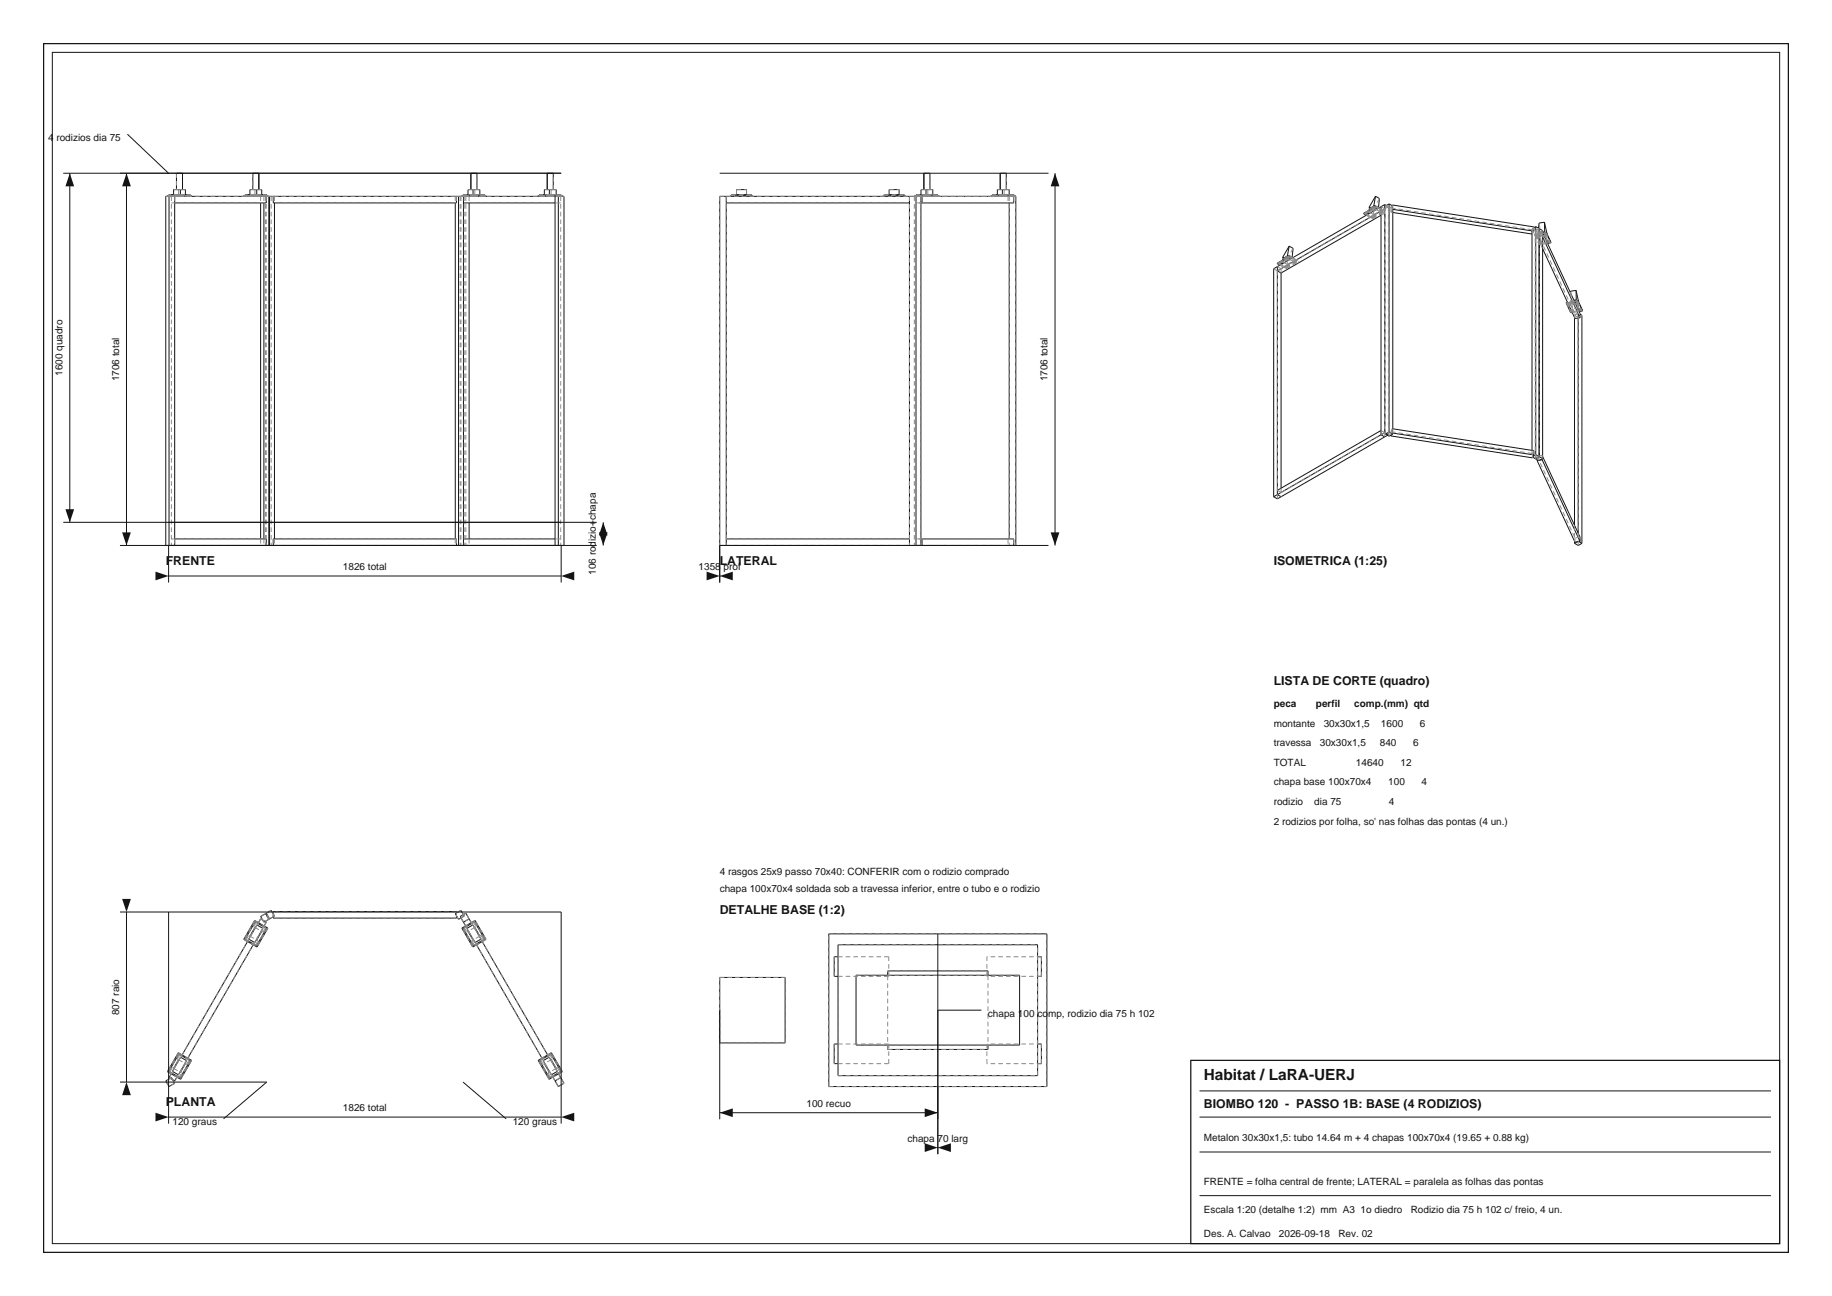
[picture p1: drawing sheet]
<svg xmlns="http://www.w3.org/2000/svg" width="420mm" height="297mm" viewBox="0 0 420 297" stroke-linecap="round" stroke-linejoin="round" font-family="sans-serif">
<path d="M10 10h400v277h-400z" fill="none" stroke="#141414" stroke-width=".28"/>
<g fill="none" stroke="#141414" stroke-width=".23">
<path d="M12 12h396v273h-396zM38 45h91.3v80h-91.3zM38.4 45v-.2h5.5v.2M38.7 44.8v-.2h4.9v.2M38.7 45v80M39.8 44.6v-1.2h2.7v1.2M40 45v80M40.5 43.4v-3.7h1.3v3.7M41.3 44.6v.2M41.4 43.4v1.2M41.4 44.8v.2M55.9 45v-.2h5.5v.2"/>
<path d="M56.2 44.8v-.2h4.9v.2M57.3 44.6v-1.2h2.7v1.2M58 43.4v-3.7h1.3v3.7M58.8 44.6v.2M58.9 43.4v1.2M58.9 44.8v.2M59.8 46.5v77M60.5 46.5v77M61 45v1.5h-21M61.6 45v80M61.8 45v80M62.6 45v1.5h42v-1.5"/>
<path d="M62.9 46.5v77M104.4 46.5v77M105.1 45v80M105.9 45v-.2h5.5v.2M106.2 44.8v-.2h4.9v.2M106.2 45v80M106.2 46.5h21.1M107.3 44.6v-1.2h2.7v1.2M107.5 46.5v77M108 43.4v-3.7h1.3v3.7M108.4 44.8v.2M108.4 43.4v1.2"/>
<path d="M108.5 44.6v.2M123.4 45v-.2h5.5v.2M123.7 44.8v-.2h4.9v.2M124.8 44.6v-1.2h2.7v1.2M125.5 43.4v-3.7h1.3v3.7M125.9 44.8v.2M125.9 43.4v1.2M126 44.6v.2M127.3 45v80M128 45v80M165 45h67.9v80h-67.9zM166.5 46.5h42"/>
<path d="M166.5 45v80M167.5 45v-.2h5v.2M167.7 44.8v-.2h4.6v.2M168.8 44.6v-1.2h2.3v1.2M202.5 45v-.2h5v.2M202.7 44.8v-.2h4.6v.2M203.9 44.6v-1.2h2.2v1.2M208.5 45v80M209.7 45v-.2h5.6v.2M210 45v80M210.1 44.8v-.2h4.8v.2M211.1 45v80"/>
<path d="M211.1 44.6v-1.2h2.8v1.2M211.4 45v1.5M211.8 43.4v-3.7h1.4v3.7M212.2 44.8v.2M212.3 43.4v1.2M212.3 44.6v.2M227.2 45v-.2h5.6v.2M227.6 44.8v-.2h4.8v.2M228.6 44.6v-1.2h2.8v1.2M229.3 43.4v-3.7h1.4v3.7M229.7 44.8v.2M229.8 43.4v1.2"/>
<path d="M229.8 44.6v.2M231.4 46.5v77M232.4 45v1.5h-21.3M294.1 59l.4 .1M294.1 59l.2 .1M295.3 59.4h.2M295.4 58.5l1 .6M295.4 58.5l-1.3 .8v.3M295.4 58.5v.3M295.6 56.4l.9 .5-.3 2.1M295.6 56.4l-.5 2.3M295.6 56.4l-1.5 2.6"/>
<path d="M295.7 58.8v-.1l-2.9 1.7M295.7 58.8l-2.9 1.6M295.7 58.8l.5 .3M296 59.1l-.5 .3M296.2 59.2l-.3-.2-.7 .4 .3 .2v-.2M312.6 49l.6 .3M313 49.1l.7-.4 .3 .2-.7 .4zM313.1 49.1l.2 .1M313.2 49l.1 .1M313.3 49.2v.1M313.8 47.6h.5M313.8 47.6l.3 .1"/>
<path d="M313.9 48.8l-.6 .4M315.1 47.9l.1 .1M315.2 47.1l1 .5M315.2 47.1l-1.3 .7v.4M315.2 47.1v.3M315.3 45l1 .5-.3 2.1M315.3 45l-.4 2.2M315.3 45l-1.5 2.6M315.5 47.4v-.2l-2.9 1.8M315.5 47.4l-2.9 1.6M315.5 47.4l.5 .3M315.8 47.7l-.6 .3"/>
<path d="M316 47.7l-.3-.1-.7 .4 .2 .1v-.1M316.6 47.4l-24.6 14.2v52.2M316.6 47.4v52.2l.9 .5M316.6 48.4l-23.8 13.7 .9 .5M316.6 49.3l-22.9 13.3M317.5 46.9v52.2M317.5 46.9l-.9 .5M318.5 46.7l-.7 .4-.3-.2M318.5 46.7v52.3M318.5 46.7l.6 .4 .1-.1M319.2 47l32.4 5v1l-32.4-5zM319.3 48v50.3"/>
<path d="M319.3 48.7l31.9 4.9M351.2 52.9v50.3M352.1 51.9v52.3M352.1 51.9l-.5 .3M352.1 51.9l1.6 .9v52.3M352.8 52.4v52.2l-.8 .5M352.9 52.4v52.3l-.8 .5M353.7 53.3l8.5 18.5v1M353.7 57l7.4 16 1.1-.2M353.7 54.3l8.5 18.5M353.8 53.6l.3-.1 .3 .6h-.3zM353.9 53.6l.2 .4"/>
<path d="M354.1 54v.1M354.1 50.9l-1.3 .2-.1 1.2M354.1 50.9l.6 2.7M354.1 50.9v2.2M354.1 53.1v.2M354.1 53.1l-.4 .1M354.1 53.1l.1 .2M354.3 54h-.2M354.4 53.3h.1M354.5 55.2l.4-.1 .2 .6h-.3zM354.5 53.3v.1M354.5 53.4l-.7 .1"/>
<path d="M354.5 53.3l-.8 .1M354.5 53.3l1.1 2.3M354.5 53.4l1.1 2.2M354.6 55.1l.2 .6M355.1 55.5h-.3M355.6 55.6l-.8 .2M292.8 61.1v52.3M292.8 60.4l.6 .4M293.2 60.6l.7-.4 .3 .1-.7 .4zM293.3 60.5l.2 .1M293.4 60.5l.1 .1M293.5 60.6v.1"/>
<path d="M293.7 62.6v49.3M294.1 60.2l-.6 .4M359.1 69.5l1 2.2 .3-.1M359.3 69.2v.1M359.4 69.3l-.3 .2M359.4 69.4l-.3 .1M361 72.7v47.7M361 69.2l.3 .6M361 69.2h.4l.2 .5-.3 .1M361.1 69.2l.2 .4M361.3 69.6v.2M361.3 66.5l-1.2 .2-.1 .2"/>
<path d="M361.3 66.5l.6 2.7M361.3 66.5l.1 2.2M361.4 68.7l.1 .2M361.4 68.7v.2M361.4 68.7l-.6 .1M361.6 69.6h-.3M361.6 68.9h.1M361.6 68.9l-.7 .1M361.8 70.8l.3-.1 .3 .6h-.4zM361.8 68.9l1 2.4M361.8 69l1 2.3M361.8 68.9v.1"/>
<path d="M361.8 69l-.8 .2M361.8 68.9l-.9 .1M361.8 71.9v50.3M361.8 70.8l.2 .4M362 71.2v.1M362.2 72l.5 .3v52.2M362.3 71.1l-.3 .1M362.8 71.3l-.8 .1M316.6 98.7l-23.8 13.7M317.5 99.1l.8 .5-24.6 14.2M317.5 99.1l-24.7 14.3M317.6 99.5l.9-.5 .8 .5-.8 .5z"/>
<path d="M318.9 99.7v.2M318.9 99.9l32.4 5 .3-.6M319.2 99.2v-.9l32.4 5v1M319.2 99.2l-.3 .7M319.2 99.2l32.4 5.1M292 113.8l.8 .5 .9-.5M292.8 113.4l.9 .4M292.8 113.4l-.8 .4M352.1 104.2l-.9 .5 1.6 .9 .9-.5M352.1 104.2l1.6 .9M352.4 105.3v.2M352.4 105.5l8.7 18.8 1.1-.2"/>
<path d="M353.5 105.2v.1M353.5 105.3l-1.1 .2M353.5 105.3l8.7 18.8M353.7 104.6l8.5 18.5v1M38.6 132h90M38.6 125v8.5M40 123.5h21v1.5M62.6 125v-1.5h42v1.5M106.2 123.5h21.1M128.6 125v8.5M166.5 123.5h42M211.1 123.5h21.3v1.5"/>
<path d="M211.4 123.5v1.5M361 124.5l.8 .5 .9-.5M361 124.5l.8-.5 .9 .5M361 124v.5M56.4 215.4l.4 .2M56.7 215.8l-14.9 26M58 216.5l-15 26M58.2 216.4l.4 .2M58.4 210.9l3 1.8-2.5 4.3-3-1.7zM58.5 211.3l2.6 1.5-2.3 3.9-2.6-1.5zM58.5 212.6l-1.1 2M58.7 211.4l.4 .2"/>
<path d="M58.9 212l1.4 .8-1.9 3.2-1.4-.8zM59.3 211.4l.5-.8 1.2 .7-.5 .9M59.9 213.4l-1.1 2M60.5 212.4l.4 .2M60.9 209.4l.7 1.3M60.9 209.4l-1.1 .6 .7 1.3 1.1-.6M61 209.3l1.2-.7 .7 1.3-1.1 .7M61 209.3l.8 1.3M61 209.3l-.1 .1M61.8 210.6l-.2 .1M62.6 208.9h42v1.5h-42zM104.4 209.4l1.3-.8 .7 1.3-1.3 .8z"/>
<path d="M105.9 212.7l3-1.8 2.5 4.4-3 1.7zM106.2 212.8l2.6-1.5 2.3 3.9-2.6 1.5zM106.8 212.4l-.4 .2M107 212.8l1.4-.8 1.9 3.2-1.4 .8zM107.4 213.4l1.1 2M107.5 210.6l-1.3 .7M108 211.4l-1.2-2.1-1.3 .7 1.2 2.2M108.6 211.4l-.4 .2M108.8 212.6l1.1 2M109.1 216.4l-.4 .2M109.2 216.5l15 26M110.5 215.8l15 26"/>
<path d="M110.9 215.4l-.4 .2M190 214h50v35h-50zM192.1 219.3h-.9v4.4h.9M192.1 216.5h45.8v30h-45.8zM237.9 219.3h.9v4.4h-.9M165 224h15v15h-15zM192.1 239.2h-.9v4.5h.9M196.2 223.5h37.5v16h-37.5zM203.5 223.5v-1h23v1M203.5 239.5v1h23v-1M237.9 239.2h.9v4.5h-.9M38 247.7l1.3-.7 .7 1.2-1.3 .8z"/>
<path d="M38.9 245.7l.4 .2M39.2 246.1l-.5 .9 1.3 .7 .5-.9M40.7 246.7l.4 .2M40.9 241.3l3 1.7-2.5 4.3-3-1.7zM41 241.6l2.6 1.5-2.3 3.9-2.6-1.5zM41 242.9l-1.1 2M41.2 241.7l.4 .2M41.4 242.3l1.4 .8-1.9 3.2-1.4-.8zM42.4 243.7l-1.1 2M43 242.7l.4 .2M123.4 243l3-1.7 2.5 4.3-3 1.7zM123.7 243.1l2.6-1.5 2.3 3.9-2.6 1.5z"/>
<path d="M124.3 242.7l-.4 .2M124.5 243.1l1.4-.8 1.9 3.2-1.4 .8zM124.9 243.7l1.1 2M126.1 241.7l-.4 .2M126.3 242.9l1.1 2M126.6 246.7l-.4 .2M128 246.1l1.3 2.1-1.3 .8-1.3-2.2M128.4 245.7l-.4 .2M128.5 247l-1.2 .7"/>
</g>
<g fill="none" stroke="#8c8c8c" stroke-width=".23" stroke-dasharray="1.1 .7" stroke-linecap="butt">
<path d="M40.5 39.7v3.7M58 39.7v3.7M38.4 45h1.6M38.7 44.8h2.3M38.7 45v1.5M38.7 45h-.7M38.9 44.8v.2M38.9 44.8h.4M39.3 44.8v.2M39.3 44.8h.2M39.3 45v80M39.3 45h-.6"/>
<path d="M39.3 45h.7M39.5 44.8v.2M39.5 44.8h.4M39.8 44.6h1.1M39.9 44.8v.2M40 45v1.5M40 45h-1.6M40.5 43.4h.4M40.6 45h.7M40.6 44.8v.2M40.6 44.8h.4M40.7 44.8v.2"/>
<path d="M40.7 44.8h.2M40.7 44.8h-2.3M40.7 45h.3M40.9 44.8v.2M40.9 45h-.9M40.9 44.8h.4M40.9 44.8h-.2M40.9 44.8h.1M40.9 43.4v1.2M40.9 43.4h-1.1M40.9 43.4h.9M40.9 44.6h.5"/>
<path d="M41 44.6v.2M41 44.6h2.6M41 44.6h-2.3M41 44.8h-2.3M41 44.8v.2M41 45h.3M41 44.8h2.6M41 44.8h.3M41.3 45h.3M41.3 44.8v.2M41.3 44.8h.4M41.3 44.8h2.6"/>
<path d="M41.3 45h.4M41.3 44.8h.3M41.4 44.6h1.1M41.6 44.8v.2M41.6 45h.1M41.7 44.8v.2M41.8 43.4h.7M42.4 44.8v.2M42.4 45h.4M42.4 44.8h.4M42.8 44.8v.2M42.8 45h.2"/>
<path d="M42.8 44.8h.2M43 45h.4M43 44.8v.2M43 44.8h.4M43.4 44.8v.2M43.6 44.8h-2.3M43.9 45h-3M56.2 44.8h2.3M56.4 44.8v.2M56.4 45h.4M56.4 44.8h.4M56.8 44.8v.2"/>
<path d="M56.8 45h.2M56.8 44.8h.2M57 45h.4M57 44.8v.2M57 44.8h.4M57.3 44.6h1.1M57.4 44.8v.2M58 43.4h.4M58.1 45h.4M58.1 44.8v.2M58.1 45h-19.4M58.1 44.8h.4"/>
<path d="M58.2 44.8v.2M58.2 44.8h.2M58.2 44.8h-2.3M58.2 45h-2.3M58.4 44.8v.2M58.4 45h2.6M58.4 44.8h.4M58.4 44.8h-.2M58.4 44.8h.1M58.4 45h-.2M58.4 45h.4M58.4 43.4v1.2"/>
<path d="M58.4 43.4h-1.1M58.4 43.4h.9M58.4 44.6h.5M58.5 44.6v.2M58.5 44.6h2.6M58.5 44.6h-2.3M58.5 44.8h-2.3M58.5 45h.6M58.5 44.8v.2M58.5 44.8h2.6M58.5 44.8h.3M58.5 45h.3"/>
<path d="M58.8 44.8v.2M58.8 45h.4M58.8 44.8h.4M58.8 44.8h2.6M58.8 44.8h.3M58.9 44.6h1.1M59.1 44.8v.2M59.2 44.8v.2M59.3 43.4h.7M59.8 45v1.5M59.8 46.5h1.2M59.8 46.5h-21.1"/>
<path d="M59.8 45h-1.7M59.9 44.8v.2M59.9 45h.4M59.9 44.8h.4M60.3 44.8v.2M60.3 45h.2M60.3 44.8h.2M60.5 45v1.5M60.5 45h.4M60.5 44.8v.2M60.5 44.8h.4M60.9 45v80"/>
<path d="M60.9 45h-.4M60.9 44.8v.2M61 45v80M61 45h-1.2M61.1 44.8h-2.3M61.4 45h-.5M61.4 45h-.4M61.8 45h-.4M62.2 45v80M62.2 45h-.8M62.6 45v1.5M62.9 45v1.5"/>
<path d="M62.9 45h-.7M104.4 45v1.5M104.4 45h-41.8M104.6 45v1.5M104.6 46.5h-42M104.6 45h-.2M105.5 45v80M105.7 45v80M105.7 45h-1.1M106.2 45h-.7M106.4 44.8v.2M106.4 45h.4"/>
<path d="M106.4 45h-.5M106.4 44.8h.4M106.4 45v80M106.4 45h-.7M106.8 44.8v.2M106.8 45h.2M106.8 45h-.4M106.8 44.8h.2M106.8 45v80M106.8 45h-.6M107 44.8v.2M107 45h.4"/>
<path d="M107 44.8h.4M107.4 45h-.4M107.4 44.8v.2M107.5 45v1.5M107.5 46.5h-1.3M107.5 45h-.7M107.5 45h-1.3M108 43.4h-.7M108.1 44.8v.2M108.1 45h.4M108.1 44.8h.4M108.2 45h.6"/>
<path d="M108.2 44.8v.2M108.2 44.8h.3M108.4 44.6h-1.1M108.5 44.8h.3M108.5 44.8v.2M108.5 44.8h.4M108.5 45h.4M108.5 45h.3M108.8 44.8v.2M108.8 45h-2.9M108.8 45h.4M108.8 44.8h-2.9"/>
<path d="M108.8 44.8h.4M108.8 44.6v.2M108.8 44.8h-2.6M108.8 44.6h-2.6M108.9 43.4v1.2M108.9 43.4h-.9M108.9 44.6h-.5M108.9 44.8v.2M108.9 45h-.1M108.9 44.8h-.1M109.1 44.8v.2M109.1 44.8h-.2"/>
<path d="M109.1 45h-.2M109.2 45h-.4M109.2 44.8v.2M109.2 45h-1.7M109.3 43.4v-3.7M109.3 43.4h-.4M109.9 44.8v.2M110 43.4h-1.1M110 44.6h-1.1M110.3 44.8v.2M110.5 44.8v.2M110.9 44.8v.2"/>
<path d="M111.1 44.6h-2.3M111.1 44.8h-2.3M111.4 44.8h-2.3M111.4 45h-2.3M123.9 44.8v.2M123.9 45h.4M123.9 44.8h.4M124.3 45h-.4M124.3 44.8v.2M124.3 45h.2M124.3 44.8h.2M124.5 44.8v.2"/>
<path d="M124.5 45h.4M124.5 44.8h.4M124.9 45h-.4M124.9 44.8v.2M125.5 43.4h-.7M125.6 44.8v.2M125.6 45h.4M125.6 44.8h.4M125.7 45h.6M125.7 44.8v.2M125.7 44.8h.3M125.9 44.6h-1.1"/>
<path d="M126 44.8h.3M126 44.8v.2M126 44.8h.4M126 45h.4M126 45h.3M126.3 44.8v.2M126.3 45h-2.9M126.3 45h.4M126.3 44.8h-2.9M126.3 44.8h.4M126.3 44.6v.2M126.3 44.8h-2.6"/>
<path d="M126.3 44.6h-2.6M126.4 43.4v1.2M126.4 43.4h-.9M126.4 44.6h-.5M126.4 44.8v.2M126.4 45h-.1M126.4 44.8h-.1M126.6 44.8v.2M126.6 44.8h-.2M126.6 45h-.2M126.7 45h-.4M126.7 44.8v.2"/>
<path d="M126.8 43.4v-3.7M126.8 43.4h-.4M127.4 44.8v.2M127.5 43.4h-1.1M127.5 44.6h-1.1M127.8 44.8v.2M128 44.8v.2M128.4 44.8v.2M128.5 45v80M128.5 46.5h-21M128.5 45h-1.2M128.5 45h-19.3"/>
<path d="M128.6 44.6h-2.3M128.6 44.8h-2.3M128.9 45h-.4M128.9 44.8h-2.3M128.9 45h-2.3M129.3 45h-.4M165 45v80M165 45h1.5M166.5 45v80M166.5 45h42M166.5 46.5h42M167.5 44.8v.2"/>
<path d="M167.5 44.8h5M167.6 44.8v.2M167.7 44.6v.2M167.7 44.6h4.6M168.8 43.4v1.2M168.8 43.4h2.3M168.9 44.8v.2M171.1 44.8v.2M171.1 43.4v1.2M172.3 44.6v.2M172.4 44.8v.2M172.5 44.8v.2"/>
<path d="M202.5 44.8v.2M202.5 44.8h5M202.6 44.8v.2M202.7 44.6v.2M202.7 44.6h4.6M203.9 43.4v1.2M203.9 43.4h2.2M203.9 44.8v.2M206.1 44.8v.2M206.1 43.4v1.2M207.3 44.6v.2M207.4 44.8v.2"/>
<path d="M207.5 44.8v.2M208.5 45v80M208.5 45h1.1M209.6 45v80M209.6 45h.4M209.6 45h.5M210 45v80M210 45h1.1M210.1 45v1.5M210.1 45h1M210.1 46.5h1.3M210.3 44.8v.2"/>
<path d="M210.3 45h.3M210.3 44.8h.3M210.6 45h-.3M210.6 44.8v.2M210.6 45h.3M210.6 44.8h.3M210.9 44.8v.2M210.9 45h.4M210.9 44.8h.4M211.1 45v80M211.1 45h20M211.3 45h-.4"/>
<path d="M211.3 44.8v.2M211.4 45v1.5M211.4 46.5h19.7M211.4 45h-.3M211.4 45h-1.3M211.8 43.4h-.7M212 44.8v.2M212 45h-2.3M212 45h.4M212 44.8h.4M212 44.8h.3M212.2 45h-2.5"/>
<path d="M212.2 45h-.2M212.3 44.6h-1.2M212.3 44.8h.3M212.4 44.8v.2M212.4 44.8h.4M212.4 45h-.2M212.4 45h.2M212.4 45h-.4M212.4 44.8h.2M212.6 44.8v.2M212.6 45h.4M212.6 44.8h-2.9"/>
<path d="M212.6 44.8h.4M212.7 44.6v.2M212.7 44.8h-2.6M212.7 44.6h-2.6M212.7 43.4v1.2M212.7 43.4h-.9M212.7 44.6h-.4M212.8 44.8v.2M212.8 45h-.6M212.8 44.8h-.2M213 44.8v.2M213 44.8h-.2"/>
<path d="M213.2 43.4v-3.7M213.2 43.4h-.5M213.7 44.8v.2M213.7 45h.4M213.9 43.4h-1.2M213.9 44.6h-1.2M214.1 45h-.4M214.1 44.8v.2M214.1 45h.3M214.4 44.8v.2M214.4 45h.3M214.7 44.8v.2"/>
<path d="M214.9 44.6h-2.2M214.9 44.8h-2.2M214.9 44.8h-2.3M215.3 45h-2.5M215.3 44.8h-2.3M227.8 44.8v.2M227.8 45h.3M227.8 44.8h.3M228.1 45h-.3M228.1 44.8v.2M228.1 45h.3M228.1 44.8h.3"/>
<path d="M228.4 44.8v.2M228.4 45h.4M228.4 44.8h.4M228.8 45h-.4M228.8 44.8v.2M229.3 43.4h-.7M229.5 44.8v.2M229.5 45h-2.3M229.5 45h.4M229.5 44.8h.4M229.5 44.8h.3M229.7 45h-2.5"/>
<path d="M229.7 45h-.2M229.8 44.6h-1.2M229.8 44.8h.3M229.9 44.8v.2M229.9 44.8h.4M229.9 45h-.2M229.9 45h.2M229.9 45h-.4M229.9 44.8h.2M230.1 44.8v.2M230.1 45h.4M230.1 44.8h-2.9"/>
<path d="M230.1 44.8h.4M230.2 44.6v.2M230.2 44.8h-2.6M230.2 44.6h-2.6M230.2 43.4v1.2M230.2 43.4h-.9M230.2 44.6h-.4M230.3 44.8v.2M230.3 45h-.6M230.3 44.8h-.2M230.5 44.8v.2M230.5 44.8h-.2"/>
<path d="M230.7 43.4v-3.7M230.7 43.4h-.5M231.1 45v1.5M231.1 46.5h-21M231.1 45h-19.7M231.2 44.8v.2M231.2 45h.4M231.4 43.4h-1.2M231.4 44.6h-1.2M231.4 45v80M231.4 45h1M231.4 45h-.3"/>
<path d="M231.6 45h-.4M231.6 44.8v.2M231.6 45h.3M231.9 44.8v.2M231.9 45h.3M232.2 44.8v.2M232.4 45v1.5M232.4 45h.5M232.4 46.5h-1.3M232.4 45h-1.3M232.4 44.6h-2.2M232.4 44.8h-2.2"/>
<path d="M232.4 44.8h-2.3M232.8 45h-2.5M232.8 44.8h-2.3M232.9 45v80M294.1 59.6v.4M294.1 59.3l1 .6M294.3 59.1l.7 .4M294.5 59.1l.3-.2M294.8 58.9l.3-.2M295 59.5l.7-.1M295.1 59.9v.7M295.1 59.9l1.3-.8"/>
<path d="M295.2 59.3l.1 .1M295.2 59.3v.1M295.4 58.8v.5M295.4 59.3l1 .6M295.7 58.7l.7 .4M295.7 58.7v.1M295.7 58.8l1.7 1M295.7 58.7l1.7 1M295.7 59.4l.5-.4M295.9 58.9l-.7 .4M295.9 58.9l.3 .1M295.9 58.9v.1"/>
<path d="M296.2 59l-.2 .1M296.2 59v.2M296.2 59.1l1.5 .9M296.3 60l.3 .1M296.3 60v.1M296.4 59.1v.8M296.4 59.1l1.3 .7M296.5 56.9l-1.5 2.6M297 59.7l-.7 .4M297 59.7l.3 .1M297 59.5l-.7 .5M297 59.5l.3 .2"/>
<path d="M297 59.5v.2M297.3 59.8l-.7 .4M297.3 59.7l-.7 .4M297.3 59.7v.1M297.4 59.7v.1M297.7 59.8v.2M312.6 48.9l2 1.1M312.9 48.8v.1M312.9 48.9l.3 .1M312.9 48.8l1.7 .9M312.9 48.8l2.6-1.5M312.9 48.9l2.6-1.5"/>
<path d="M313 49l.1 .1M313 49v.1M313.2 49.3l1.4 .9M313.3 49.1l1.3 .8M313.7 48.6l-.7 .4M313.7 48.6l.3 .1M313.7 48.6v.1M313.9 48.2v.4M313.9 48.6l1 .6M313.9 47.8l1 .6M313.9 48.6l1.3-.8M314 48.7l-.1 .1"/>
<path d="M314 48.7v.2M314.1 47.7l.7 .4M314.1 49.8l.3 .1M314.1 49.7l.3 .1M314.1 49.7v.1M314.3 47.6l.3-.1M314.4 49.8v.1M314.6 47.5l.3-.3M314.6 49.7v.2M314.6 49.7l2.6-1.5M314.6 49.9l2.6-1.5M314.6 50v.2"/>
<path d="M314.6 50.2l2.9-1.7M314.6 50l2.9-1.6M314.8 48.1l.7-.1M314.9 49.4l-.8 .4M314.9 49.4l.2 .1M314.9 49.3l-.8 .4M314.9 49.3l.2 .1M314.9 49.3v.1M314.9 48.4v.8M314.9 48.4l1.3-.7M314.9 49.2l1.3-.8M315 47.9h.1"/>
<path d="M315 47.9v.1M315.1 49.5l-.7 .4M315.1 49.4l-.7 .4M315.1 49.4v.1M315.2 47.4v.4M315.2 47.8l1 .6M315.5 47.2l.7 .4M315.5 47.3v.1M315.5 47.4l1.7 1M315.5 47.3l1.7 .9M315.5 48l.5-.4M315.7 47.5l-.7 .4"/>
<path d="M315.7 47.5l.3 .1M315.7 47.5v.1M316 47.6l-.2 .1M316 47.6v.1M316 47.7l1.5 .8M316.1 48.7l.3 .1M316.1 48.5l.3 .2M316.1 48.5v.2M316.2 47.6v.1M316.2 47.7v.7M316.2 47.7l1.3 .7M316.3 45.5l-1.5 2.6"/>
<path d="M316.4 48.7v.1M316.6 47.4l.9 .5M316.6 48.4l.9 .4M316.6 49.3l.9-.5M316.8 48.2l-.7 .5M316.8 48.2l.3 .2M316.8 48.1l-.7 .4M316.8 48.1l.3 .2M316.8 48.1v.1M317.1 48.4l-.7 .4M317.1 48.3l-.7 .4M317.1 48.3v.1"/>
<path d="M317.2 48.2v.2M317.5 47.9v52.2M317.5 47.9l.8-.5M317.6 47.2v52.3M317.6 47.2l.9 .5M317.6 47.2l.2-.1M317.8 47.1l.5 .3M318.3 47.4v52.2M318.5 47.7v52.3M318.5 47.7l.8-.5M318.9 47.6v1M318.9 47.6l32.4 5.1"/>
<path d="M318.9 48.6l.4 .1M319.1 47.1l.2 .1M319.1 47.1l-.2 .5M319.2 48l-.3 .6M319.3 47.2v.8M351.2 52.4v.5M351.2 52.4l.4-.2M351.2 53.6h.1M351.2 52.4l.8 .4M351.3 52.7v.9M351.6 53l-.3 .6M351.6 52l-.3 .7"/>
<path d="M351.8 53.7v.1M351.8 53.8l1.1 2.3M351.8 53.7l1.1 2.2M352 52.8v52.3M352 52.8l.8-.4M352 52.8l.1 .1M352.1 53.6v.2M352.1 53.6l.9 2.1M352.1 53.8l.9 2M352.1 52.9v52.3M352.1 52.9l.8-.5M352.1 52.9l.7 .4"/>
<path d="M352.3 53.7v.1M352.4 53.3v1M352.4 53.3l8.7 18.7M352.4 54.3l1.3 2.7M352.5 54.4l-.2-.6M352.5 54.3l-.2-.6M352.5 54.3v.1M352.6 53.8h-.3M352.6 53.6l-.3 .1M352.6 53.6v.2M352.7 52.3l.4 1.5M352.8 53.3v.8"/>
<path d="M352.8 53.3l.4 1.1M352.8 54.1l.4 1M352.8 53.3v52.3M352.8 53.3l.9-.5M352.9 55.9v.2M352.9 54.3l-.3-.5M352.9 54.3l-.4 .1M352.9 54.2l-.3-.6M352.9 54.2l-.4 .1M352.9 54.2v.1M353 55.3v.1M353 55.7v.1"/>
<path d="M353.1 53.8l.2 .3M353.2 54.4v.7M353.2 55.9l-.2-.5M353.2 55.8l-.2-.5M353.2 55.8v.1M353.3 54.1l-.5-3M353.3 55.3l-.3 .1M353.3 55.2l-.3 .1M353.3 55.2v.1M353.5 53.1v1M353.5 54.1l-1.1 .2M353.5 53.1l-1.1 .2"/>
<path d="M353.5 53.1l.2 .2M353.5 54.1l.2 .2M353.6 55.9l-.3-.6M353.6 55.9h-.4M353.6 55.8l-.3-.6M353.6 55.8h-.4M353.6 55.8v.1M353.7 53.2l-.9 .1M353.7 53.4l-1.6 .2M353.7 53.4l-1.9 .3M353.8 53.5l-2 .3M353.8 53.5v.1"/>
<path d="M353.9 53.6l-.1-.1M354.1 53.1l.2 .5M354.1 53.4l-.3 .1M354.1 53.4v.1M354.1 53.3v.6M354.1 53.9l-1.3 .2M354.1 53.9l.5 1M354.2 53.3l.4 .8M354.3 53.6l.2 .3M354.4 53.3v.1M354.4 53.4l-2.3 .4M354.4 53.4l.9 2.1"/>
<path d="M354.4 53.3l.9 2M354.4 54l-.3-.6M354.4 54h-.1M354.4 54v.1M354.5 55v.2M354.5 53.9l.2-.3M354.5 53.9l-1.2 .2M354.6 55.1l-.1-.1M354.6 54.1v.8M354.6 54.9l-1.4 .2M354.6 54.1l-1.4 .3M354.8 55.5l-1.8 .3"/>
<path d="M354.8 55.8l-1.9 .3M354.9 55h-.4M354.9 55v.1M355.1 55.5l-.2-.5M355.1 55.5v.2M355.3 55.3v.2M355.3 55.5h-.2M355.3 55.3l-2.3 .4M355.6 55.5l-2.7 .4M292 61.6l.8 .5M292.8 62.1v52.2M292.8 61.1l.9 .5"/>
<path d="M292.8 62.1l.9-.5M292.8 60.3l2 1.2M293.1 60.2v.1M293.1 60.3l.3 .2M293.1 60.2l1.7 1M293.1 60.2l2.6-1.5M293.1 60.3l2.6-1.5M293.2 60.4l.1 .1M293.2 60.4v.2M293.4 60.8l1.4 .8M293.5 60.6l1.3 .7M293.7 61.6v1"/>
<path d="M293.7 61.6l23.8-13.7M293.9 60l-.7 .4M293.9 60l.3 .2M293.9 60v.2M294.1 60l1 .6M294.1 60l1.3-.7M294.2 60.2h-.1M294.2 60.2v.1M294.3 61.2l.3 .2M294.3 61.1l.3 .1M294.3 61.1v.1M294.6 61.2v.2"/>
<path d="M294.8 61.2v.1M294.8 61.2l2.6-1.5M294.8 61.3l2.6-1.5M294.8 61.5v.1M294.8 61.6l2.9-1.6M294.8 61.5l2.9-1.7M295.1 60.8l-.8 .4M295.1 60.8l.2 .2M295.1 60.7l-.8 .4M295.1 60.7l.2 .1M295.1 60.7v.1M295.1 60.6l1.3-.7"/>
<path d="M295.3 61l-.7 .4M295.3 60.8l-.7 .4M295.3 60.8v.2M296.3 60.1l.3 .1M296.6 60.1v.1M359.1 69.3l1 2.3M359.3 69.3v.1M359.3 69.3l1 2M359.3 69.4l1 2M359.5 69.3v.1M359.8 70l-.3-.6M359.8 69.9l-.3-.6"/>
<path d="M359.8 69.9v.1M359.8 69.4h-.3M359.8 69.3h-.3M359.8 69.3v.1M360 66.9l.3 2.5M360 68.9v.8M360 68.9l.5 1.1M360 69.7l.5 1M360.1 71.6v.1M360.1 69.9l-.3-.5M360.1 69.9l-.3 .1M360.1 69.8l-.3-.5"/>
<path d="M360.1 69.8l-.3 .1M360.1 69.8v.1M360.2 70.9v.1M360.3 71.3v.1M360.3 69.4l.2 .3M360.5 70v.7M360.5 71.6l-.3-.6M360.5 71.4l-.3-.5M360.5 71.4v.2M360.5 69.7l-.4-3M360.6 71h-.4M360.6 70.8l-.4 .1"/>
<path d="M360.6 70.8v.2M360.8 71.5l-.2-.5M360.8 71.5l-.3 .1M360.8 71.4l-.2-.6M360.8 71.4h-.3M360.8 71.4v.1M360.8 68.8l-.8 .1M360.9 69l-1.6 .2M360.9 69l-1.5 .3M361 72.3v.4M361 72.3l.8 .4M361 72.3l.8-.5"/>
<path d="M361 69.2l-1.6 .2M361 69.1v.1M361.1 72v1M361.1 69.2l-.1-.1M361.4 68.7l.2 .6M361.4 69l-.4 .1M361.4 69v.2M361.4 68.9v.6M361.4 69.5l-1.4 .2M361.4 69.5l.5 1M361.5 68.9l.4 .9M361.6 69.3l.2 .2"/>
<path d="M361.6 68.9v.1M361.6 69l-2.3 .4M361.6 69l1 2.1M361.6 68.9l1 2M361.6 69.6l-.2-.6M361.6 69.6v.1M361.8 70.6v.2M361.8 69.5l.1-.3M361.8 69.5l-1.3 .2M361.8 72.7v52.3M361.8 71.8v.1M361.8 71.8l.4 .2"/>
<path d="M361.8 72.7l.9-.4M361.8 70.8v-.2M361.9 69.8v.7M361.9 70.5l-1.4 .2M361.9 69.8l-1.4 .2M362 71.2l-1.7 .2M362 71.4l-1.6 .2M362.1 70.6h-.3M362.1 70.6v.1M362.2 71.8l-1.1 .2M362.4 71.1l-.3-.5M362.4 71.1h-.1"/>
<path d="M362.4 71.1v.2M362.6 70.9v.2M362.6 71.1h-.3M362.6 70.9l-2.3 .4M362.8 71.1l-2.7 .5M316.6 98.7l.9 .4M318.9 98.9v.8M318.9 98.9l32.4 5M319.2 98.3l-.3 .6M319.3 98.3v1.2M292.8 112.4l.9 .5M293.7 111.9v1.9"/>
<path d="M293.7 112.9l23.8-13.8M351.2 103.2v1.5M351.3 103.9v1M351.6 103.3l-.3 .6M352.4 104.5v.8M352.4 104.5l8.7 18.8M353.5 104.4v.8M353.5 104.4l-1.1 .1M353.5 104.4l.2 .2M38.7 123.5v1.5M38.7 125h-.7M39.3 125h-.6"/>
<path d="M39.3 125h.7M40 123.5v1.5M59.8 123.5v1.5M59.8 123.5h1.2M59.8 123.5h-21.1M59.8 125h-21.1M60.5 123.5v1.5M60.9 125h-.4M61 125h-1.2M61 125h-.1M61.8 125h-.8M62.2 125h-1.2"/>
<path d="M62.6 123.5v1.5M62.9 123.5v1.5M62.9 125h-.7M104.4 123.5v1.5M104.4 125h-41.8M104.6 123.5v1.5M104.6 123.5h-42M104.6 125h-.2M105.7 125h-1.1M106.2 125h-.7M106.2 125h-.5M106.4 125h-.2"/>
<path d="M106.8 125h-.6M107.5 123.5v1.5M107.5 123.5h-1.3M107.5 125h-.7M107.5 125h-1.1M128.5 123.5h-21M128.5 125h-21M129.3 125h-.8M165 125h1.5M166.5 123.5h42M166.5 125h42M208.5 125h1.1"/>
<path d="M209.6 125h.4M209.6 125h.5M210 125h1.1M210.1 123.5v1.5M210.1 123.5h1.3M210.1 125h1M211.1 125h20M211.4 123.5v1.5M211.4 123.5h19.7M211.4 125h-.3M211.4 125h-1.3M231.1 123.5v1.5"/>
<path d="M231.1 123.5h-21M231.1 125h-19.7M231.4 125h1M231.4 125h-.3M232.4 123.5v1.5M232.4 125h.5M232.4 123.5h-1.3M232.4 125h-1.3M361 120.4v3.6M361.1 123.3v1M362.2 123.1l-1.1 .2M55.9 215.3l3 1.7"/>
<path d="M56.2 215.2l2.6 1.5M56.4 215.4l.6-1.1M56.4 215.4l.4 .3M56.8 215.7l.6-1.1M57 214.3l.4 .3M57.3 214.5l1.6 .9M58 213.6l-1 1.6M58.1 216.4l.7-1.1M58.1 216.4l.4 .3M58.2 212.4l.6-1.1M58.2 212.4l.3 .2M58.4 210.9l3 1.8"/>
<path d="M58.4 210.9l-2.5 4.4M58.4 212.5l1.6 .9M58.4 212.5l-1.1 2M58.5 211.3l2.6 1.5M58.5 211.3l-2.3 3.9M58.5 216.7l.6-1.1M58.5 212.6l.7-1.1M58.8 215.3l.3 .3M58.8 211.3l.4 .2M58.9 212l-.9 1.6M59.3 214.4l-.9 1.6M59.8 210.6l1.2 .7"/>
<path d="M59.8 210.6l-21.1 36.4M59.9 213.4l.6-1.1M59.9 213.4l.4 .2M60 213.4l-1.1 2M60.3 213.6l.6-1.1M60.3 212.8l-1 1.6M60.5 211.3l-.7-1.3M60.5 212.3l.4 .2M60.9 209.4l-1.1 .6M61 211.3l-21 36.4M61 209.3l-.1 .1M61.1 212.8l-2.3 3.9"/>
<path d="M61.4 212.7l-2.5 4.3M61.6 210.7l-.7-1.3M61.6 210.7l-1.1 .6M61.8 210.6l-.8-1.3M61.8 210.6l-.2 .1M62.2 208.6l-1.2 .7M62.6 208.9v1.5M62.9 209.9l-.7-1.3M62.9 209.9l-1.1 .7M104.6 208.9v1.5M104.6 208.9h-42M104.6 210.4h-42"/>
<path d="M105.1 210.7l-.7-1.3M105.7 208.6l-1.3 .8M106.2 211.3l-.7-1.3M106.4 212.5l.6 1.1M106.4 209.9l-1.3 .8M106.4 209.9l-.7-1.3M106.8 212.3l.6 1.1M106.8 212.3l-.4 .2M106.8 209.3l-1.3 .7M107.4 213.4l-.4 .2M107.5 210.6l-1.3 .7M107.5 210.6l-.7-1.3"/>
<path d="M108 214.4l-1-1.6M108.1 211.5l.7 1.1M108.2 215.6l.6 1.1M108.4 217l-2.5-4.3M108.4 215.4l-1.1-2M108.5 216.7l-2.3-3.9M108.5 211.3l.6 1.1M108.5 211.3l-.4 .2M108.5 215.3l.7 1.1M108.5 215.3l-.3 .3M108.8 211.3l-2.6 1.5M108.9 212.5l-1.6 .9"/>
<path d="M108.9 216l-.9-1.6M108.9 210.9l-3 1.8M109.1 212.4l-.3 .2M109.2 216.4l-.4 .3M109.3 213.6l-.9-1.6M109.9 214.6l.6 1.1M110 214.5l-1.6 .9M110 214.5l-1.1-2M110.3 214.3l.6 1.1M110.3 214.3l-.4 .3M110.3 215.2l-1-1.6M110.9 215.4l-.4 .3"/>
<path d="M111.1 215.2l-2.6 1.5M111.1 215.2l-2.3-3.9M111.4 215.3l-3 1.7M111.4 215.3l-2.5-4.4M190 214h50M192.1 216.5h45.8M203.8 219.3h-12.6M238.8 219.3h-12.5M165 239v-15M165 239h15M165 224h15M180 239v-15"/>
<path d="M191.2 223.7v-4.4M196.2 223.5h18.8M196.2 239.5h18.8M203.5 222.5h23M203.8 239.2h-12.6M203.8 223.7h-12.6M203.8 223.7v-4.4M215 223.5h18.7M215 239.5h18.7M226.3 223.7v-4.4M238.8 239.2h-12.5M238.8 223.7h-12.5"/>
<path d="M238.8 223.7v-4.4M38.4 245.6l3 1.7M38.7 245.5l2.6 1.5M38.7 249l-.7-1.3M38.7 247l1.3 .7M38.9 245.7l.6-1M38.9 245.7l.4 .3M39.3 246l.6-1.1M39.3 247l-1.3 .7M39.5 244.7l.4 .2M39.8 244.8l1.6 .9M40 248.2l-1.3 .8"/>
<path d="M40 248.2l-.7-1.2M40.5 243.9l-1 1.6M40.6 246.7l.7-1M40.6 246.7l.4 .3M40.7 242.7l.6-1.1M40.7 242.7l.3 .2M40.9 241.3l3 1.7M40.9 241.3l-2.5 4.3M40.9 242.8l1.6 .9M40.9 242.8l-1.1 2M41 241.6l2.6 1.5M41 241.6l-2.3 3.9"/>
<path d="M41 247l.6-1.1M41 242.9l.7-1M41.3 245.7l.3 .2M41.3 241.6l.4 .3M41.4 242.3l-.9 1.6M41.8 244.7l-.9 1.6M42.4 243.7l.6-1.1M42.4 243.7l.4 .2M42.5 243.7l-1.1 2M42.8 243.9l.6-1M42.8 243.1l-1 1.6M43 242.6l.4 .3"/>
<path d="M43.6 243.1l-2.3 3.9M43.9 243l-2.5 4.3M123.9 242.9l.6 1M124.3 242.6l.6 1.1M124.3 242.6l-.4 .3M124.9 243.7l-.4 .2M125.5 244.7l-1-1.6M125.6 241.9l.7 1M125.7 245.9l.6 1.1M125.9 247.3l-2.5-4.3M125.9 245.7l-1.1-2M126 247l-2.3-3.9"/>
<path d="M126 241.6l.6 1.1M126 241.6l-.4 .3M126 245.7l.7 1M126 245.7l-.3 .2M126.3 241.6l-2.6 1.5M126.4 242.8l-1.6 .9M126.4 246.3l-.9-1.6M126.4 241.3l-3 1.7M126.6 242.7l-.3 .2M126.7 246.7l-.4 .3M126.8 243.9l-.9-1.6M127.3 247.7l-21.1-36.4"/>
<path d="M127.4 244.9l.6 1.1M127.5 244.8l-1.6 .9M127.5 244.8l-1.1-2M127.8 244.7l.6 1M127.8 244.7l-.4 .2M127.8 245.5l-1-1.6M128 249l-.7-1.3M128.4 245.7l-.4 .3M128.5 247l-1.2 .7M128.5 247l-21-36.4M128.6 245.5l-2.6 1.5M128.6 245.5l-2.3-3.9"/>
<path d="M128.9 245.6l-3 1.7M128.9 245.6l-2.5-4.3M129.3 248.2l-1.3 .8M129.3 248.2l-.8-1.2M190 249v-35M190 249h50M191.2 243.7v-4.5M192.1 246.5v-30M192.1 246.5h45.8M203.5 240.5v-18M203.5 240.5h23M203.8 243.7h-12.6"/>
<path d="M203.8 243.7v-4.5M226.3 243.7v-4.5M226.5 240.5v-18M237.9 246.5v-30M238.8 243.7h-12.5M238.8 243.7v-4.5M240 249v-35"/>
</g>
<g fill="#141414">
<path d="M128.6 132l3-1v2z"/>
<path d="M35.6 131l3 1-3 1z"/>
</g>
<path d="M27.5 39.7h101.1M29 39.7v85.3M27.5 125h101.1" fill="none" stroke="#141414" stroke-width=".23"/>
<g fill="#141414">
<path d="M28 122h2l-1 3z"/>
<path d="M29 39.7l1 3h-2z"/>
</g>
<path d="M14.5 39.7h114.1M16 39.7v80M14.5 119.7h114.1" fill="none" stroke="#141414" stroke-width=".23"/>
<g fill="#141414">
<path d="M15 116.7h2l-1 3z"/>
<path d="M16 39.7l1 3h-2z"/>
</g>
<path d="M38.6 119.7h98.2M138.3 119.7v5.3M38.6 125h98.2" fill="none" stroke="#141414" stroke-width=".23"/>
<g fill="#141414">
<path d="M137.3 122h2l-1 3z"/>
<path d="M138.3 119.7l1 3h-2z"/>
</g>
<path d="M29.2 30.8l9.4 8.9M165 132h.1M165 125v8.5" fill="none" stroke="#141414" stroke-width=".23"/>
<g fill="#141414">
<path d="M165 132l3-1v2z"/>
<path d="M162 131l3 1-3 1z"/>
</g>
<path d="M165 39.7h75.4M241.9 39.7v85.3M165 125h75.4" fill="none" stroke="#141414" stroke-width=".23"/>
<g fill="#141414">
<path d="M240.9 122h2l-1 3z"/>
<path d="M241.9 39.7l1 3h-2z"/>
</g>
<path d="M38.6 209v48.5M128.6 209v48.5M38.6 256h90" fill="none" stroke="#141414" stroke-width=".23"/>
<g fill="#141414">
<path d="M128.6 256l3-1v2z"/>
<path d="M35.6 255l3 1-3 1z"/>
</g>
<path d="M27.5 209h101.1M29 209v39M27.5 248h33.6" fill="none" stroke="#141414" stroke-width=".23"/>
<g fill="#141414">
<path d="M28 206h2l-1 3z"/>
<path d="M29 248l1 3h-2z"/>
</g>
<path d="M165 231.5v25M215 231.5v25M61.1 248l-9.8 8.4M106.1 248l9.9 8.4M165 255h50" fill="none" stroke="#141414" stroke-width=".23"/>
<g fill="#141414">
<path d="M165 255l3-1v2z"/>
<path d="M212 254l3 1-3 1z"/>
</g>
<path d="M215 214v50.5M215 263h.1" fill="none" stroke="#141414" stroke-width=".23"/>
<g fill="#141414">
<path d="M215 263l3-1v2z"/>
<path d="M212 262l3 1-3 1z"/>
</g>
<path d="M215 231.5h10M275 256h131M275 250h131M275 274h131M275 264h131" fill="none" stroke="#141414" stroke-width=".23"/>
<path d="M273 243h135v42h-135z" fill="none" stroke="#141414" stroke-width=".28"/>
<text font-size="3.5" fill="#141414" x="276" y="247.5">Habitat / LaRA-UERJ</text>
<g font-size="2.8" fill="#141414">
<text x="38" y="129.5">FRENTE</text>
<text x="165" y="129.5">LATERAL</text>
<text x="292" y="129.5">ISOMETRICA (1:25)</text>
<text x="292" y="157">LISTA DE CORTE (quadro)</text>
<text x="165" y="209.5">DETALHE BASE (1:2)</text>
<text x="38" y="253.5">PLANTA</text>
<text x="276" y="254">BIOMBO 120 - PASSO 1B: BASE (4 RODIZIOS)</text>
</g>
<g font-size="2.3" fill="#141414">
<text x="11" y="32.3">4 rodizios dia 75</text>
<text x="14.3" y="86.1" transform="rotate(-90 14.3 86.1)">1600 quadro</text>
<text x="27.3" y="87.4" transform="rotate(-90 27.3 87.4)">1706 total</text>
<text x="240.2" y="87.4" transform="rotate(-90 240.2 87.4)">1706 total</text>
<text x="78.6" y="130.7">1826 total</text>
<text x="136.6" y="131.8" transform="rotate(-90 136.6 131.8)">106 rodizio+chapa</text>
<text x="160.2" y="130.7">1358 prof</text>
<text x="292" y="162">peca</text>
<text x="301.7" y="162">perfil</text>
<text x="310.5" y="162">comp.(mm) qtd</text>
<text x="292" y="166.5">montante</text>
<text x="303.5" y="166.5">30x30x1,5</text>
<text x="316.6" y="166.5">1600</text>
<text x="325.5" y="166.5">6</text>
<text x="292" y="171">travessa</text>
<text x="302.6" y="171">30x30x1,5</text>
<text x="316.3" y="171">840</text>
<text x="324" y="171">6</text>
<text x="292" y="175.5">TOTAL</text>
<text x="310.9" y="175.5">14640</text>
<text x="321.1" y="175.5">12</text>
<text x="292" y="180">chapa base 100x70x4</text>
<text x="292" y="184.5">rodizio</text>
<text x="301.3" y="184.5">dia 75</text>
<text x="318.3" y="180">100</text>
<text x="318.4" y="184.5">4</text>
<text x="325.9" y="180">4</text>
<text x="292" y="189">2 rodizios por folha, so' nas folhas das pontas (4 un.)</text>
<text x="165" y="200.5">4 rasgos 25x9 passo 70x40: CONFERIR com o rodizio comprado</text>
<text x="165" y="204.5">chapa 100x70x4 soldada sob a travessa inferior, entre o tubo e o rodizio</text>
<text x="27.3" y="232.6" transform="rotate(-90 27.3 232.6)">807 raio</text>
<text x="226.5" y="233">chapa 100 comp, rodizio dia 75 h 102</text>
<text x="39.6" y="257.9">120 graus</text>
<text x="78.6" y="254.7">1826 total</text>
<text x="117.5" y="257.9">120 graus</text>
<text x="184.9" y="253.7">100 recuo</text>
<text x="208.1" y="261.7">chapa 70 larg</text>
<text x="276" y="261.5">Metalon 30x30x1,5: tubo 14.64 m + 4 chapas 100x70x4 (19.65 + 0.88 kg)</text>
<text x="276" y="271.5">FRENTE = folha central de frente; LATERAL = paralela as folhas das pontas</text>
<text x="276" y="278">Escala 1:20 (detalhe 1:2) mm A3 1o diedro</text>
<text x="323.4" y="278">Rodizio dia 75 h 102 c/ freio, 4 un.</text>
<text x="276" y="283.5">Des. A. Calvao</text>
<text x="293.2" y="283.5">2026-09-18</text>
<text x="306.8" y="283.5">Rev. 02</text>
</g>
</svg>
